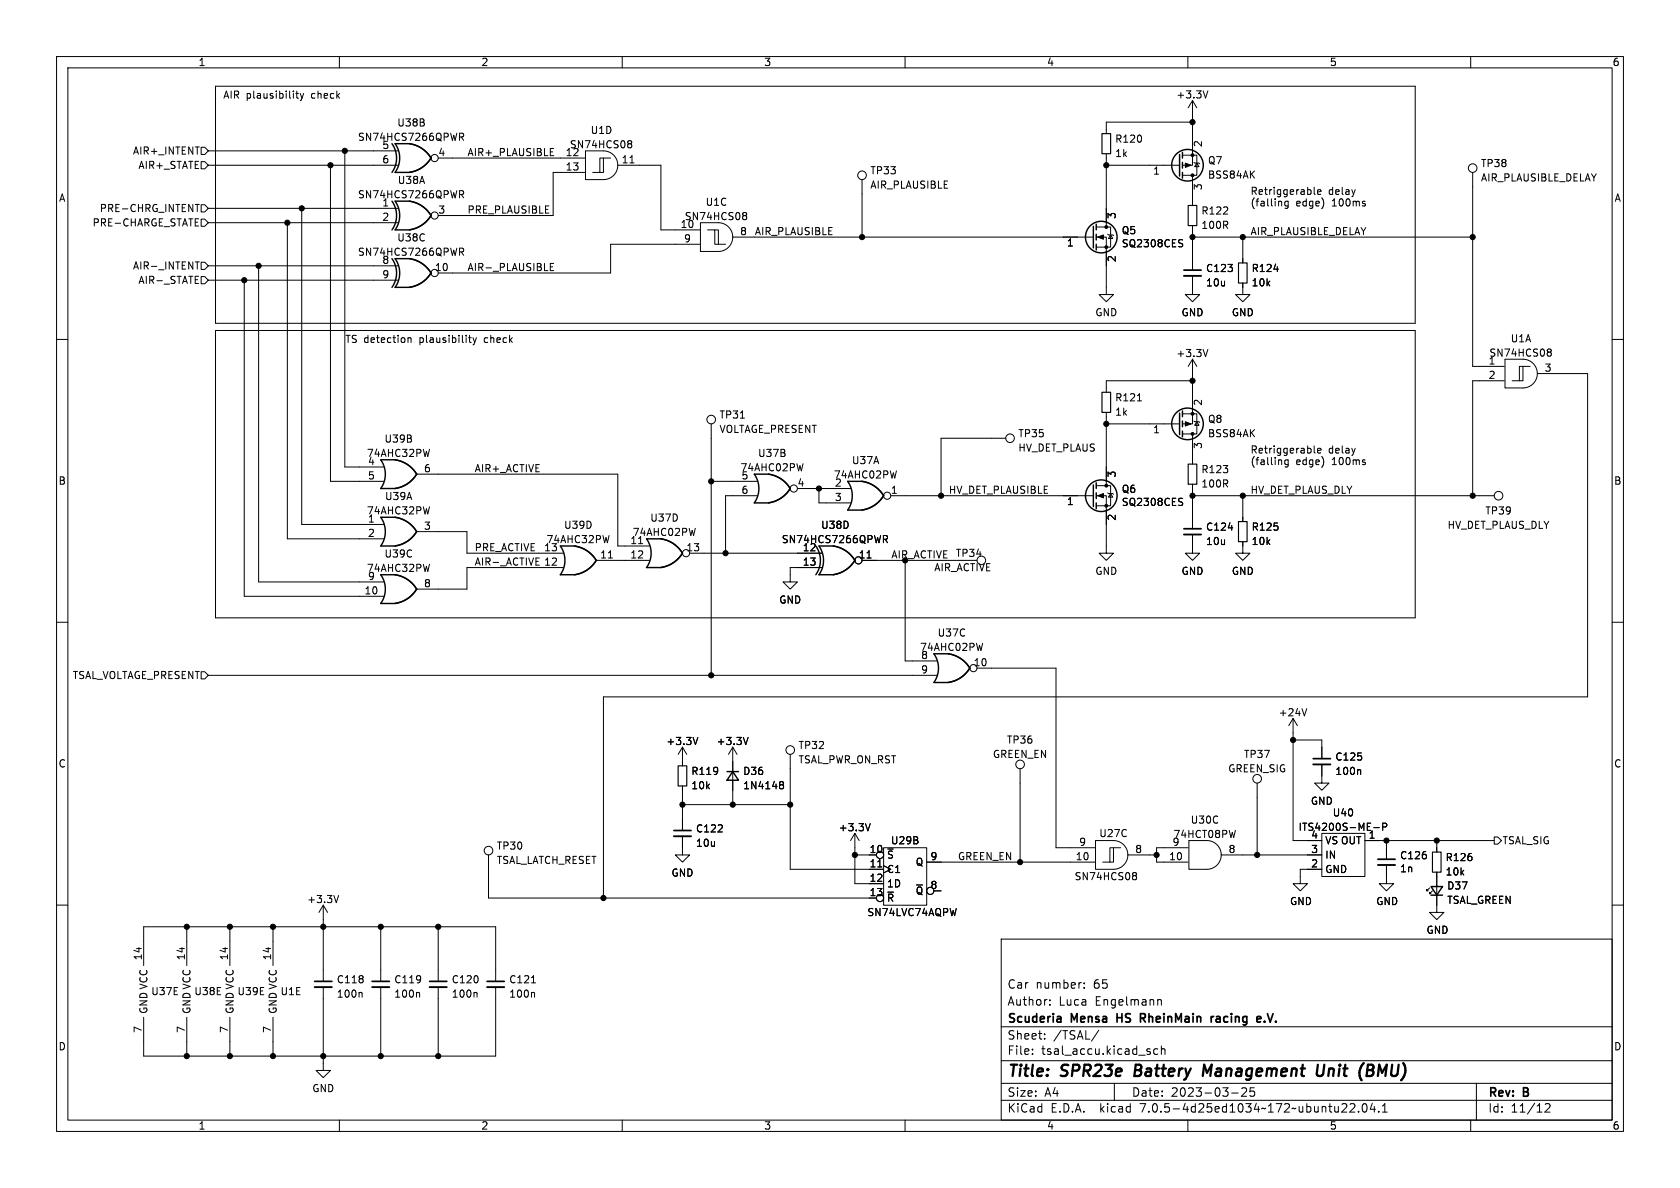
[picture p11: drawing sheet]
<svg xmlns="http://www.w3.org/2000/svg" width="297mm" height="210mm" viewBox="0 0 297 210" stroke-linecap="round" stroke-linejoin="round" font-family="sans-serif">
<g fill="none" stroke="#000" stroke-width=".18">
<path d="M10 10h277v190h-277zM12 12h273v186h-273zM38.1 15.2h212.1v42h-212.1zM52.3 16.5h.5M52.5 16.1v1.1l.3 .2M53.1 16.5l.3 .9M53.4 17.4l-.3 .4M53.7 16.5l-.3 .9M60 10v2M110 10v2M160 10v2M210 10v2"/>
<path d="M210.8 17.8v11.4h-1.8M210.8 17.8l-.7 1.3M210.8 17.8l.8 1.3M213.5 16.1l-.4 1.2M260 10v2M34.5 36.1h.7M35.6 38.7h.6l.6 .7-.6 .6h-.6zM35.6 36.2h.6l.6 .6-.6 .7h-.6zM35.6 28.6h.6l.6 .6-.6 .6h-.6zM35.6 26h.6l.6 .7-.6 .6h-.6zM36.8 29.2h33.6M36.8 36.8h33.6"/>
<path d="M36.8 39.4h33.6M36.8 26.7h33.6M50.8 39.4v55.9h17M53.3 36.8v55.9h14.5M58.4 29.2v55.9h9.4M61 26.7v55.9h6.8M77.5 27.9h25.9M81.2 33.7h.5l.3 .2-.2 .4-.6 .1M81.2 23.5h.5l.3 .3-.2 .4h-.6M81.5 34.4l.5 .6M81.5 24.2l.5 .6M97.3 26.9h.4"/>
<path d="M97.3 27.5h.6M97.3 26.2h.6M103.4 30.5h-5.6v7.6h-20.3M103.5 26.7h3.2a2.54 2.54 0 0 1 2.5 2.5 2.54 2.54 0 0 1-2.5 2.6h-3.2zM106.7 27.9v2.6h-.7M107.9 27.9h-1.9v2.6h-1.2M109.2 29.2h7.6v11.4h6.9M111.2 24.9h.4l.1 .2-.3 .3M111.2 25.4h.2M111.4 28.8h.7M111.4 25.4l.3 .3v.2l-.1 .2h-.4M123.8 39.4h3.2a2.54 2.54 0 0 1 2.5 2.5 2.54 2.54 0 0 1-2.5 2.6h-3.2z"/>
<path d="M131.5 37.6h.4l.1 .2-.2 .3M131.5 38.1h.3M131.8 38.1l.2 .3v.2l-.1 .2h-.4M152.4 31.8v10.1M195.6 29.2h12.9M195.6 27.2v12.9M209 27.4h2.6v3.6h-2.6M210.8 31v5.3M210.8 39.9v7.9M210.8 21.6h-15.2v2M211.1 28.7l.1 .1h.8l.1 .2M211.6 28.8l.4 .7h-.8z"/>
<path d="M227.7 35.6v1l-.2 .2h-.3M227.7 35.6h-.3l-.3 .2 .1 .6h.5M232.3 33.1v1.1l.2 .2M232.9 33.9l.6-.1v-.2l-.4-.1-.2 .2 .1 .6h.5M241.2 36l.2 .2-.2 .2M241.2 35.6h.1M260.3 30.5v34.3h5.6M10 60h2M34.5 46.3h.7M35.6 48.9h.6l.6 .6-.6 .7h-.6zM35.6 46.4h.6l.6 .6-.6 .6h-.6zM36.8 47h33.6"/>
<path d="M36.8 49.5h33.6M38.1 58.4h212.1v50.8h-212.1zM43.2 49.5v55.9h24.6M45.7 47v55.9h22.1M72.1 59.7v.8M72.1 59.8l.2-.1 .3 .1 .1 .7M81.2 43.9h.5l.3 .2-.2 .4h-.6M81.5 44.5l.5 .6M82.8 59.7h.5M83 59.3v1.1l.3 .1M83.6 59.7l.3 .8M84.2 59.7l-.3 .8"/>
<path d="M97.3 47.2h.4M97.9 46.6h-.6v1.2h.6M123.7 43.2h-15.8v5.1h-30.4M125.1 40.6h1.3v2.6h1.9M126.4 40.6h.6v2.6M129.5 41.9h63.8M193.8 41.9h1.8v10.2h1.2l-1.2 1.2-1.3-1.2h1.3M193.8 40.1h2.5v3.6h-2.5M195.8 41.4l.2 .1h.7l.1 .2M196.3 41.5l.4 .7h-.7zM208.8 43l.3 .3-.3 .3M208.9 42.4h.2"/>
<path d="M210.8 48.8v3.3h1.3l-1.3 1.2-1.3-1.2h1.3M210.8 41.9h49.5M219.7 50v2.1h1.3l-1.3 1.2-1.3-1.2h1.3M219.7 41.9v4.6M285 60h2M75.9 79.4l-.3 1.3M83.9 60.5l-.3 .5M125.7 74.9v44.5M177.8 77.5h-11.4v10.1M195.6 72.9v13M195.6 74.9h12.9M201.1 70.9h.7"/>
<path d="M209 73.2h2.6v3.5h-2.6M210.8 63.5v11.4h-1.8M210.8 76.7v5.3M210.8 67.3h-15.2v2M210.8 63.5l-.7 1.3M210.8 63.5l.8 1.3M211.1 74.4l.1 .1h.8l.1 .2M211.6 74.5l.4 .7h-.8zM213.5 61.8l-.4 1.2M232.3 78.8v1.1l.2 .2M232.9 79.7l.6-.2v-.2l-.4-.1-.2 .2 .1 .6h.5M265.9 67.3h-5.6v20.3"/>
<path d="M266.1 63.5h3.1a2.54 2.54 0 0 1 2.6 2.5 2.54 2.54 0 0 1-2.6 2.6h-3.1zM269.2 64.8v2.5h-.6M270.5 64.8h-1.9v2.5h-1.3M271.8 66h8.9v57.2h-174v35.6M273.8 61.7h.2l.2 .2-.2 .3M273.8 62.2h.2M274 62.2l.2 .3v.2l-.2 .3h-.2M73.7 83.8h35.5v12.7h5.6M73.7 94h8.8v3.8h17.1M75.9 99.7l-.3 1.3M75.9 89.6l-.3 1.3M94.7 98.6h.7"/>
<path d="M94.7 99.9h.7M105.4 99.1h9.4M107.6 98.6h.7M107.7 94.7l-.3 1.2M112.9 96.1h.7M121.9 97.8h23.4M122.9 93.4l-.3 1.3M125.7 85.1h8.2M133.9 87.6h-5.6v10.2M141 86.4h9.4M142 82l-.3 1.2M144.8 86.4v2.5h5.6"/>
<path d="M152.4 99.1h17.8M153.3 98.6h.7M156.2 94.7h.5l.2 .2-.1 .4h-.6M156.5 95.3l.4 .6M157.5 87.6h35.8M158.5 83.2l-.3 1.3M160 99.1v17.7h5.6M193.8 87.6h1.8v10.2h1.2l-1.2 1.3-1.3-1.3h1.3M193.8 85.9h2.5v3.5h-2.5M195.8 87.1l.2 .1h.7l.1 .2M196.3 87.2l.4 .7h-.7zM208.8 88.7l.3 .3-.3 .4"/>
<path d="M208.9 88.1h.2M210.8 94.5v3.3h1.3l-1.3 1.3-1.3-1.3h1.3M210.8 85.6v7.9M210.8 87.6h53.4M219.7 95.8v2h1.3l-1.3 1.3-1.3-1.3h1.3M219.7 87.6v4.6M227.7 81.3v1l-.2 .3-.3-.1M227.7 81.4l-.3-.1-.3 .2 .1 .6h.5M241.2 81.7l.2 .2-.2 .2M241.2 81.3l.1 .1M10 110h2M35.6 118.7h.6l.6 .7-.6 .6h-.6z"/>
<path d="M36.8 119.4h128.8M99.6 100.3h-17.1v3.8h-8.8M145.3 100.3h-5.6v2.6h1.3l-1.3 1.2-1.3-1.2h1.3M172.7 118.1h14v31.8h6.8M173.7 113.7l-.3 1.3M285 110h2M120.6 132.1v3.3M120.6 138.9v7.9M120.6 132.1l-.7 1.3M120.6 132.1l.8 1.3M123.4 130.4l-.5 1.2M129.5 132.1l-.7 1.3"/>
<path d="M129.5 132.1v10.1M129.5 132.1l.8 1.3M132.3 130.4l-.5 1.2M138 138.2h.4l.1 .2-.2 .3M138 138.7h.3M138.3 138.7l.2 .3v.2l-.1 .2h-.4M139.7 133.4v20.3h16.5M180.3 135.9v16.5M222.2 138.4v12.7M228.6 127v21.6h5.1M228.6 130.8h5.1v3.3M228.6 127l-.8 1.3"/>
<path d="M228.6 127l.8 1.3M231 125.3l-.4 1.2M233.7 135.1v3.3h1.2l-1.2 1.3-1.3-1.3h1.3M240.4 136.1l.2 .1v.7M10 160h2M59.9 158.3l-.5 1.3M86.4 151.1v7.7h67.3M120.6 147.8v3.3h1.3l-1.3 1.3-1.2-1.3h1.2M120.6 142.2h19.1M151.1 151.1h2.6M151.1 147.3l-.7 1.3M151.1 147.3v8.9h5.1"/>
<path d="M151.1 147.3l.8 1.3M153.9 145.6l-.5 1.3M155.2 153.3h.7M156.2 149.9h7.6v10.1h-7.6zM163.8 152.4h29.7M165.1 157.5h1.3M193.7 148.6h3.1a2.54 2.54 0 0 1 2.6 2.5 2.54 2.54 0 0 1-2.6 2.6h-3.1zM196.8 149.9v2.5h-.6M198.1 149.9h-1.9v2.5h-1.3M199.4 151.1h5.1M200.4 154.2h.3l.2 .3-.2 .3M200.4 154.8h.3"/>
<path d="M200.7 154.8l.2 .2v.3l-.1 .2h-.4M210.1 149.9h-5.6v2.5h5.6M210.2 148.6h3.2a2.54 2.54 0 0 1 2.5 2.5 2.54 2.54 0 0 1-2.5 2.6h-3.2zM215.9 151.1h17.8M218.4 146.8l-.3 1.3M233.7 147.3h7.6v7.6h-7.6zM233.7 153.7h-3.8v2.5h1.2l-1.2 1.3-1.3-1.3h1.3M241.3 148.6h22.9M242.9 146.3h.9M244.4 146.2l.6-.1 .2-.2-.1-.3-.7-.1v1.3M245.1 152.9v3.3h1.3l-1.3 1.3-1.3-1.3h1.3M245.1 148.6v3.3"/>
<path d="M252.7 157l-.5 .5v-.3v.3h.3M253.2 157.5l-.5 .5v-.3v.3h.3M254 154.2v7.1h1.3l-1.3 1.3-1.3-1.3h1.3M254 148.6v2M264.2 148h.6l.6 .6-.6 .6h-.6zM285 160h2M25.4 170.7v-6.9h62.2v9.7M33 163.8v6.9M33 179.8v6.9M40.6 163.8v6.9M40.6 179.8v6.9M48.3 163.8v6.9"/>
<path d="M48.3 179.8v6.9M57.1 174.5v14.7h1.3l-1.3 1.3-1.2-1.3h1.2M57.1 160l-.7 1.3M57.1 160v13.5M57.1 160l.8 1.3M63.8 175.4l.2 .2v.7M67.3 163.8v9.7M67.3 174.5v12.2M74 175.4l.2 .2v.7M77.5 163.8v9.7M77.5 174.5v12.2M84.2 175.4l.1 .2v.7"/>
<path d="M87.6 174.5v12.2h-62.2v-6.9M94 173.7h.7M94.3 175.4l.2 .2v.7M177 166h108v32h-108zM185.6 177.6v.1M185.6 176.8v.1M191.7 174.6v.1M191.7 173.8v.1M204.7 176.8l.2-.1 .3 .1 .1 .9M60 198v2M110 198v2M160 198v2"/>
<path d="M177 194.5h108M177 191.5h108M177 187.5h108M177 181.5h108M182.5 186.3v.1M182.5 185.5v.1M184.7 183.6v.1M184.7 182.8v.1M194.2 182.1l-1.2 2M197 191.5v3M203.2 185.9l.2 .2-.2 .3M203.2 185.4l.1 .1"/>
<path d="M204.7 185.5l-.5-.1-.2 .3v.4l.1 .2h.6M205.3 185.5l.2-.1 .4 .1 .1 .9M205.3 184.9v1.5M210 198v2M217.7 193.2h1.2M219.6 192.4h-.1M220.2 192.4l.2 .2-.1 .3-.8 .9h.9M221 192.3v.7l.2-.1h.5l.1 .6-.3 .3-.5-.1M237.2 196.6h.9M238 195.2v.5M238.7 195.2l.5-.1 .3 .1v.3l-.9 1.1h.9M240.2 196.5v.1"/>
<path d="M241 195.2l.2-.1a.81 .81 0 0 1 .6 .6 .81 .81 0 0 1-.3 .8l-.2 .1a.81 .81 0 0 1-.3-1.4zM242.6 195l-.4 1.1h1M243 195.6v1M243.7 196.5v.1M244.4 196.6h.8M244.4 195.5l.4-.4v1.5M260 198v2M261 191.5v6.5M273.2 195.2l.5-.1 .3 .1v.3l-.9 1.1h.9"/>
<circle cx="76.8" cy="27.9" r=".63"/>
<circle cx="76.8" cy="38.1" r=".63"/>
<circle cx="152.4" cy="31" r=".76"/>
<circle cx="260.4" cy="29.7" r=".76"/>
<circle cx="76.8" cy="48.3" r=".63"/>
<circle cx="125.7" cy="74.2" r=".76"/>
<circle cx="178.6" cy="77.5" r=".76"/>
<circle cx="121.3" cy="97.8" r=".63"/>
<circle cx="140.3" cy="86.4" r=".63"/>
<circle cx="151.8" cy="99.1" r=".63"/>
<circle cx="156.8" cy="87.6" r=".63"/>
<circle cx="173.5" cy="99.1" r=".76"/>
<circle cx="264.9" cy="87.6" r=".76"/>
<circle cx="172.1" cy="118.1" r=".63"/>
<circle cx="139.7" cy="132.6" r=".76"/>
<circle cx="180.3" cy="135.1" r=".76"/>
<circle cx="222.2" cy="137.7" r=".76"/>
<circle cx="86.4" cy="150.4" r=".76"/>
<circle cx="155.6" cy="158.7" r=".63"/>
<circle cx="155.6" cy="151.1" r=".63"/>
</g>
<path d="M213.4 189.6l-.5-1.4-.3 2M233 188.2l-.2 1.6 .1 .3a.66 .66 0 0 0 .9-.1M241.1 187.9l-.1 .1M241.7 189.2h.7M241.8 188.2l-.2 2h.7" fill="none" stroke="#000" stroke-width=".4"/>
<g fill="none" stroke="#000" stroke-width=".3">
<path d="M209.3 47.8h3M209.3 93.5h3M232.2 134.1h3M119.1 146.8h3.1M243.6 151.9h3M55.6 173.5h3.1M65.8 173.5h3M75.9 173.5h3.1M86.1 173.5h3.1M187.5 179.8l.1 .9M201.6 180h.6M202.2 179.2h-.6v1.5"/>
<path d="M214.1 179.7v1M214.6 179.7l-.3 .1-.2 .2M222.2 179.9l.2-.2h.3l.2 .2v.1l-.7 .2M187.6 180.6l-.2 .1M187.6 180l-.2 .1M222.2 180.5l.2 .2 .4-.1"/>
</g>
<path d="M209.3 48.8h3M209.3 94.5h3M232.2 135.1h3M119.1 147.8h3.1M243.6 152.9h3M55.6 174.5h3.1M65.8 174.5h3M75.9 174.5h3.1M86.1 174.5h3.1" fill="none" stroke="#000" stroke-width=".33"/>
<path d="M194.8 23.6h1.5v3.6h-1.5zM210.1 36.3h1.5v3.6h-1.5zM218.9 46.5h1.6v3.5h-1.6zM194.8 69.3h1.5v3.6h-1.5zM210.1 82h1.5v3.6h-1.5zM218.9 92.2h1.6v3.6h-1.6zM119.9 135.4h1.5v3.5h-1.5zM253.2 150.6h1.6v3.6h-1.6z" fill="none" stroke="#000" stroke-width=".2"/>
<g fill="none" stroke="#000" stroke-width=".25">
<path d="M69.3 35.6a4.4 4.4 0 0 1 0 5M69.3 25.4a4.4 4.4 0 0 1 0 5.1M69.8 35.6a4.4 4.4 0 0 1 0 5h2.6M69.8 25.4a4.4 4.4 0 0 1 0 5.1h2.6M72.4 35.6a5.4 5.4 0 0 1 3.8 2.5 5.3 5.3 0 0 1-3.8 2.5M72.4 25.4a5.4 5.4 0 0 1 3.8 2.5 5.3 5.3 0 0 1-3.8 2.6M193.8 39.6v1M208.5 27.3v3.8M209 26.9v1M209 28.7v1M209 30.5v1M69.3 45.7a4.4 4.4 0 0 1 0 5.1"/>
<path d="M69.8 45.7a4.4 4.4 0 0 1 0 5.1h2.6a5 5 0 0 0 3.8-2.6 5.3 5.3 0 0 0-3.8-2.5M193.3 40v3.8M193.8 41.4v1M193.8 43.2v1M208.5 73v3.8M209 72.6v1.1M209 74.4v1M209 76.2v1M67.3 81.3a4.4 4.4 0 0 1 0 5.1h2.5a5.4 5.4 0 0 0 3.9-2.6M67.3 91.4a4.4 4.4 0 0 1 0 5.1h2.5a5 5 0 0 0 3.8-2.6 5.3 5.3 0 0 0-3.8-2.5M69.8 81.3a5.3 5.3 0 0 1 3.9 2.5M99.1 96.5a4.4 4.4 0 0 1 0 5.1h2.5a5.3 5.3 0 0 0 3.8-2.5"/>
<path d="M101.6 96.5a5.3 5.3 0 0 1 3.8 2.6M114.3 95.3a4.4 4.4 0 0 1 0 5h2.5a5.4 5.4 0 0 0 3.9-2.5M116.8 95.3a5.3 5.3 0 0 1 3.8 2.5M133.3 83.8a4.4 4.4 0 0 1 0 5.1h2.6a5 5 0 0 0 3.8-2.6 5.3 5.3 0 0 0-3.8-2.5M144.2 96.5a4.4 4.4 0 0 1 0 5.1M144.8 96.5a4.4 4.4 0 0 1 0 5.1h2.5a5.4 5.4 0 0 0 3.8-2.6M147.3 96.5a5.3 5.3 0 0 1 3.8 2.6M149.9 85.1a4.4 4.4 0 0 1 0 5.1h2.5a5.4 5.4 0 0 0 3.8-2.6M152.4 85.1a5.3 5.3 0 0 1 3.8 2.5M193.3 85.7v3.8M193.8 85.3v1.1M193.8 87.1v1"/>
<path d="M193.8 88.9v1M67.3 101.6a4.4 4.4 0 0 1 0 5.1h2.5a5 5 0 0 0 3.8-2.6 5.3 5.3 0 0 0-3.8-2.5M165.1 115.6a4.4 4.4 0 0 1 0 5.1h2.5a5 5 0 0 0 3.8-2.7 5.3 5.3 0 0 0-3.8-2.4M128.5 136.4h2.1M129.5 136.4l1.1 1.5h-2.1zM253 156.7h2l-1 1.5zM253 158.2h2"/>
<circle cx="209.9" cy="29.2" r="2.79"/>
<circle cx="194.7" cy="41.9" r="2.79"/>
<circle cx="209.9" cy="74.9" r="2.79"/>
<circle cx="194.7" cy="87.6" r="2.79"/>
</g>
<g fill="#000" stroke="#000" stroke-width=".18">
<path d="M209.5 28.8l1.1 .4-1.1 .4zM194.1 41.9l1-.4v.8zM209.5 74.5l1.1 .4-1.1 .4zM194.1 87.6l1-.4v.8z"/>
<circle cx="50.8" cy="39.4" r=".46"/>
<circle cx="53.3" cy="36.8" r=".46"/>
<circle cx="58.4" cy="29.2" r=".46"/>
<circle cx="61" cy="26.7" r=".46"/>
<circle cx="195.6" cy="29.2" r=".46"/>
<circle cx="210.8" cy="21.6" r=".46"/>
<circle cx="210.8" cy="27.4" r=".25"/>
<circle cx="210.8" cy="31" r=".25"/>
<circle cx="43.2" cy="49.5" r=".46"/>
<circle cx="45.7" cy="47" r=".46"/>
<circle cx="152.4" cy="41.9" r=".46"/>
<circle cx="195.6" cy="43.7" r=".25"/>
<circle cx="195.6" cy="40.1" r=".25"/>
<circle cx="210.8" cy="41.9" r=".46"/>
<circle cx="219.7" cy="41.9" r=".46"/>
<circle cx="260.3" cy="41.9" r=".46"/>
<circle cx="195.6" cy="74.9" r=".46"/>
<circle cx="210.8" cy="67.3" r=".46"/>
<circle cx="210.8" cy="76.7" r=".25"/>
<circle cx="210.8" cy="73.2" r=".25"/>
<circle cx="125.7" cy="85.1" r=".46"/>
<circle cx="128.3" cy="97.8" r=".46"/>
<circle cx="144.8" cy="86.4" r=".46"/>
<circle cx="166.4" cy="87.6" r=".46"/>
<circle cx="195.6" cy="89.4" r=".25"/>
<circle cx="195.6" cy="85.9" r=".25"/>
<circle cx="210.8" cy="87.6" r=".46"/>
<circle cx="219.7" cy="87.6" r=".46"/>
<circle cx="260.3" cy="87.6" r=".46"/>
<circle cx="125.7" cy="119.4" r=".46"/>
<circle cx="228.6" cy="130.8" r=".46"/>
<circle cx="106.7" cy="158.8" r=".46"/>
<circle cx="120.6" cy="142.2" r=".46"/>
<circle cx="129.5" cy="142.2" r=".46"/>
<circle cx="139.7" cy="142.2" r=".46"/>
<circle cx="151.1" cy="151.1" r=".46"/>
<circle cx="180.3" cy="152.4" r=".46"/>
<circle cx="204.5" cy="151.1" r=".46"/>
<circle cx="222.2" cy="151.1" r=".46"/>
<circle cx="245.1" cy="148.6" r=".46"/>
<circle cx="254" cy="148.6" r=".46"/>
<circle cx="33" cy="163.8" r=".46"/>
<circle cx="40.6" cy="163.8" r=".46"/>
<circle cx="48.3" cy="163.8" r=".46"/>
<circle cx="57.1" cy="163.8" r=".46"/>
<circle cx="67.3" cy="163.8" r=".46"/>
<circle cx="77.5" cy="163.8" r=".46"/>
<circle cx="33" cy="186.7" r=".46"/>
<circle cx="40.6" cy="186.7" r=".46"/>
<circle cx="48.3" cy="186.7" r=".46"/>
<circle cx="57.1" cy="186.7" r=".46"/>
<circle cx="67.3" cy="186.7" r=".46"/>
<circle cx="77.5" cy="186.7" r=".46"/>
</g>
<g font-size="2.8">
<text x="178" y="190.8">Title:</text>
<text x="187.5" y="190.8">SPR23e</text>
<text x="201" y="190.8">Battery</text>
<text x="213.7" y="190.8">Management</text>
<text x="234.4" y="190.8">Unit</text>
<text x="242.5" y="190.8">(BMU)</text>
</g>
<g font-size="2.1">
<text x="178" y="177.9">Author:</text>
<text x="178" y="174.9">Car</text>
<text x="183" y="174.9">number:</text>
<text x="187.1" y="177.9">Luca</text>
<text x="193.2" y="174.9">65</text>
<text x="193.5" y="177.9">Engelmann</text>
<text x="178" y="183.9">Sheet:</text>
<text x="178" y="181.1">Scuderia</text>
<text x="186.2" y="183.9">/TSAL/</text>
<text x="189.3" y="181.1">Mensa</text>
<text x="197.8" y="181.1">HS</text>
<text x="202.4" y="181.1">RheinMain</text>
<text x="215.4" y="181.1">racing</text>
<text x="224" y="181.1">e.V.</text>
<text x="178" y="186.6">File:</text>
<text x="184" y="186.6">tsal_accu.kicad_sch</text>
<text x="178" y="196.8">KiCad</text>
<text x="178" y="194">Size:</text>
<text x="184.6" y="194">A4</text>
<text x="185.7" y="196.8">E.D.A.</text>
<text x="194.4" y="196.8">kicad</text>
<text x="200" y="194">Date:</text>
<text x="201.5" y="196.8">7.0.5-4d25ed1034~172~ubuntu22.04.1</text>
<text x="206.9" y="194">2023-03-25</text>
<text x="263" y="194.2">Rev:</text>
<text x="263" y="196.8">Id:</text>
<text x="267" y="196.8">11/12</text>
<text x="269.2" y="194.2">B</text>
</g>
<g font-size="1.8">
<text x="35" y="11.8">1</text>
<text x="85" y="11.8">2</text>
<text x="135" y="11.8">3</text>
<text x="185" y="11.8">4</text>
<text x="235" y="11.8">5</text>
<text x="285" y="11.8">6</text>
<text x="39.4" y="17.5">AIR plausibility</text>
<text x="55" y="17.5">check</text>
<text x="207.9" y="17.6">+3.3V</text>
<text x="70.2" y="22.5">U38B</text>
<text x="104.4" y="23.8">U1D</text>
<text x="23.5" y="27.5">AIR+_INTENT</text>
<text x="63.2" y="25.1">SN74HCS7266QPWR</text>
<text x="67.5" y="26.4">5</text>
<text x="67.5" y="29">6</text>
<text x="77.4" y="27.7">4</text>
<text x="82.5" y="27.7">AIR+_PLAUSIBLE</text>
<text x="99.9" y="27.7">12</text>
<text x="100.7" y="26.4">SN74HCS08</text>
<text x="109.9" y="29">11</text>
<text x="197.1" y="25.4">R120</text>
<text x="197.1" y="27.9">1k</text>
<text x="212.7" y="26.1" transform="rotate(-90 212.7 26.1)">2</text>
<text x="213.5" y="29.2">Q7</text>
<text x="261.8" y="29.7">TP38</text>
<text x="10.4" y="35.8">A</text>
<text x="24.4" y="30">AIR+_STATE</text>
<text x="63.2" y="35.2">SN74HCS7266QPWR</text>
<text x="70.3" y="32.7">U38A</text>
<text x="99.9" y="30.2">13</text>
<text x="153.8" y="31">TP33</text>
<text x="153.8" y="33.5">AIR_PLAUSIBLE</text>
<text x="203.8" y="31.1">1</text>
<text x="212.7" y="33.7" transform="rotate(-90 212.7 33.7)">3</text>
<text x="213.5" y="31.7">BSS84AK</text>
<text x="221" y="34.5">Retriggerable</text>
<text x="234.8" y="34.5">delay</text>
<text x="261.8" y="32.2">AIR_PLAUSIBLE_DELAY</text>
<text x="285.4" y="35.8">A</text>
<text x="16.3" y="40.2">PRE-CHARGE_STATE</text>
<text x="17.6" y="37.7">PRE-CHRG_INTENT</text>
<text x="67.5" y="36.6">1</text>
<text x="67.5" y="39.1">2</text>
<text x="77.4" y="37.8">3</text>
<text x="82.5" y="37.8">PRE_PLAUSIBLE</text>
<text x="120.3" y="40.4">10</text>
<text x="121" y="39.1">SN74HCS08</text>
<text x="124.7" y="36.5">U1C</text>
<text x="130.8" y="41.7">8</text>
<text x="133.3" y="41.6">AIR_PLAUSIBLE</text>
<text x="197.5" y="38.8" transform="rotate(-90 197.5 38.8)">3</text>
<text x="198.3" y="41.6">Q5</text>
<text x="212.3" y="38.1">R122</text>
<text x="212.3" y="40.6">100R</text>
<text x="221" y="41.6">AIR_PLAUSIBLE_DELAY</text>
<text x="221" y="36.6">(falling</text>
<text x="229" y="36.6">edge)</text>
<text x="235.4" y="36.6">100ms</text>
<text x="23.5" y="47.8">AIR-_INTENT</text>
<text x="63.2" y="45.4">SN74HCS7266QPWR</text>
<text x="67.5" y="46.7">8</text>
<text x="70.2" y="42.8">U38C</text>
<text x="82.5" y="48">AIR-_PLAUSIBLE</text>
<text x="120.9" y="42.9">9</text>
<text x="188.6" y="43.8">1</text>
<text x="197.5" y="46.4" transform="rotate(-90 197.5 46.4)">2</text>
<text x="198.3" y="43.9">SQ2308CES</text>
<text x="24.4" y="50.4">AIR-_STATE</text>
<text x="67.5" y="49.3">9</text>
<text x="76.8" y="48">10</text>
<text x="213.2" y="48.3">C123</text>
<text x="213.2" y="50.8">10u</text>
<text x="221.2" y="48.3">R124</text>
<text x="221.2" y="50.8">10k</text>
<text x="193.6" y="56.1">GND</text>
<text x="208.8" y="56.1">GND</text>
<text x="217.7" y="56.1">GND</text>
<text x="61" y="60.7">TS detection</text>
<text x="74.1" y="60.7">plausibility</text>
<text x="85.7" y="60.7">check</text>
<text x="207.9" y="63.3">+3.3V</text>
<text x="263.1" y="64.5">1</text>
<text x="263.2" y="63.2">SN74HCS08</text>
<text x="267" y="60.7">U1A</text>
<text x="273" y="65.8">3</text>
<text x="197.1" y="71.1">R121</text>
<text x="212.7" y="71.8" transform="rotate(-90 212.7 71.8)">2</text>
<text x="263.1" y="67.1">2</text>
<text x="127.1" y="74.2">TP31</text>
<text x="127.1" y="76.7">VOLTAGE_PRESENT</text>
<text x="180" y="77.5">TP35</text>
<text x="197.1" y="73.6">1k</text>
<text x="203.8" y="76.8">1</text>
<text x="213.5" y="74.9">Q8</text>
<text x="213.5" y="77.5">BSS84AK</text>
<text x="64.8" y="80.9">74AHC32PW</text>
<text x="65" y="82.3">4</text>
<text x="67.9" y="78.4">U39B</text>
<text x="74.9" y="83.6">6</text>
<text x="83.8" y="83.6">AIR+_ACTIVE</text>
<text x="130.8" y="83.5">74AHC02PW</text>
<text x="134" y="80.9">U37B</text>
<text x="150.6" y="82.2">U37A</text>
<text x="180" y="80">HV_DET_PLAUS</text>
<text x="212.3" y="83.8">R123</text>
<text x="212.7" y="79.4" transform="rotate(-90 212.7 79.4)">3</text>
<text x="221" y="80.3">Retriggerable</text>
<text x="221" y="82.3">(falling</text>
<text x="229" y="82.3">edge)</text>
<text x="234.8" y="80.3">delay</text>
<text x="235.4" y="82.3">100ms</text>
<text x="10.3" y="85.8">B</text>
<text x="65" y="84.8">5</text>
<text x="68" y="88.6">U39A</text>
<text x="131" y="84.8">5</text>
<text x="131" y="87.4">6</text>
<text x="140.9" y="86.1">4</text>
<text x="147.3" y="84.8">74AHC02PW</text>
<text x="147.5" y="86.1">2</text>
<text x="147.5" y="88.6">3</text>
<text x="157.4" y="87.4">1</text>
<text x="167.6" y="87.4">HV_DET_PLAUSIBLE</text>
<text x="188.6" y="89.5">1</text>
<text x="197.5" y="84.5" transform="rotate(-90 197.5 84.5)">3</text>
<text x="198.3" y="87.3">Q6</text>
<text x="198.3" y="89.6">SQ2308CES</text>
<text x="212.3" y="86.3">100R</text>
<text x="221" y="87.4">HV_DET_PLAUS_DLY</text>
<text x="285.3" y="85.8">B</text>
<text x="64.8" y="91.1">74AHC32PW</text>
<text x="65" y="92.5">1</text>
<text x="65" y="95">2</text>
<text x="74.9" y="93.7">3</text>
<text x="99.7" y="93.6">U39D</text>
<text x="111.8" y="94.9">74AHC02PW</text>
<text x="114.9" y="92.4">U37D</text>
<text x="145.1" y="93.6">U38D</text>
<text x="197.5" y="92.1" transform="rotate(-90 197.5 92.1)">2</text>
<text x="213.2" y="94">C124</text>
<text x="221.2" y="94">R125</text>
<text x="255.8" y="93.7">HV_DET_PLAUS_DLY</text>
<text x="262.5" y="91.1">TP39</text>
<text x="64.8" y="101.3">74AHC32PW</text>
<text x="67.9" y="98.7">U39C</text>
<text x="83.8" y="97.5">PRE_ACTIVE</text>
<text x="83.8" y="100.1">AIR-_ACTIVE</text>
<text x="96.1" y="100.1">12</text>
<text x="96.1" y="97.5">13</text>
<text x="96.5" y="96.2">74AHC32PW</text>
<text x="106" y="98.8">11</text>
<text x="111.4" y="96.3">11</text>
<text x="111.4" y="98.8">12</text>
<text x="121.3" y="97.5">13</text>
<text x="138.2" y="96.2">SN74HCS7266QPWR</text>
<text x="141.9" y="97.5">12</text>
<text x="141.9" y="100.1">13</text>
<text x="151.8" y="98.8">11</text>
<text x="157.5" y="98.8">AIR_ACTIVE TP34</text>
<text x="165.1" y="101.2">AIR_ACTIVE</text>
<text x="193.6" y="101.8">GND</text>
<text x="208.8" y="101.8">GND</text>
<text x="213.2" y="96.5">10u</text>
<text x="217.7" y="101.8">GND</text>
<text x="221.2" y="96.5">10k</text>
<text x="64.4" y="105.2">10</text>
<text x="65" y="102.6">9</text>
<text x="74.9" y="103.9">8</text>
<text x="137.7" y="106.9">GND</text>
<text x="165.7" y="112.7">U37C</text>
<text x="162.6" y="115.2">74AHC02PW</text>
<text x="162.8" y="116.6">8</text>
<text x="162.8" y="119.1">9</text>
<text x="172.1" y="117.9">10</text>
<text x="12.8" y="120.2">TSAL_VOLTAGE_PRESENT</text>
<text x="117.7" y="131.9">+3.3V</text>
<text x="126.6" y="131.9">+3.3V</text>
<text x="177.9" y="131.6">TP36</text>
<text x="226" y="126.8">+24V</text>
<text x="10.3" y="135.8">C</text>
<text x="122.2" y="137.2">R119</text>
<text x="131.3" y="137.2">D36</text>
<text x="141.1" y="132.6">TP32</text>
<text x="141.1" y="135.1">TSAL_PWR_ON_RST</text>
<text x="175.5" y="134.2">GREEN_EN</text>
<text x="217.1" y="136.7">GREEN_SIG</text>
<text x="219.9" y="134.2">TP37</text>
<text x="236" y="134.6">C125</text>
<text x="236" y="137.2">100n</text>
<text x="285.3" y="135.8">C</text>
<text x="122.2" y="139.7">10k</text>
<text x="131.3" y="139.7">1N4148</text>
<text x="231.7" y="142.4">GND</text>
<text x="123" y="147.3">C122</text>
<text x="123" y="149.9">10u</text>
<text x="148.2" y="147.1">+3.3V</text>
<text x="157.4" y="149.4">U29B</text>
<text x="190.7" y="149.6">9</text>
<text x="194.3" y="148.1">U27C</text>
<text x="207.2" y="149.6">9</text>
<text x="207.4" y="148.3">74HCT08PW</text>
<text x="210.4" y="145.8">U30C</text>
<text x="229.5" y="147">ITS4200S-ME-P</text>
<text x="231.7" y="148.3">4</text>
<text x="234.2" y="149.4">VS OUT</text>
<text x="235.6" y="144.5">U40</text>
<text x="241.9" y="148.3">1</text>
<text x="265.5" y="149.4">TSAL_SIG</text>
<text x="87.8" y="150.4">TP30</text>
<text x="87.8" y="152.9">TSAL_LATCH_RESET</text>
<text x="118.7" y="155.1">GND</text>
<text x="153.7" y="150.9">10</text>
<text x="153.7" y="153.4">11</text>
<text x="153.7" y="156">12</text>
<text x="156.7" y="152">~{S}</text>
<text x="156.7" y="154.5">C1</text>
<text x="161.9" y="153.2">Q</text>
<text x="164.4" y="152.1">9</text>
<text x="169.3" y="152.1">GREEN_EN</text>
<text x="189.9" y="155.8">SN74HCS08</text>
<text x="190.1" y="152.1">10</text>
<text x="200.6" y="150.9">8</text>
<text x="206.6" y="152.1">10</text>
<text x="217.1" y="150.9">8</text>
<text x="231.7" y="153.4">2</text>
<text x="231.7" y="150.9">3</text>
<text x="234.2" y="154.5">GND</text>
<text x="234.2" y="152">IN</text>
<text x="247.5" y="152.1">C126</text>
<text x="247.5" y="154.4">1n</text>
<text x="255.5" y="152.4">R126</text>
<text x="255.5" y="154.9">10k</text>
<text x="54.2" y="159.8">+3.3V</text>
<text x="153.7" y="158.5">13</text>
<text x="156.7" y="157">1D</text>
<text x="156.7" y="159.6">~{R}</text>
<text x="161.9" y="158.3">~{Q}</text>
<text x="164.4" y="157.2">8</text>
<text x="228" y="160.2">GND</text>
<text x="243.2" y="160.2">GND</text>
<text x="255.8" y="157.4">D37</text>
<text x="255.8" y="159.9">TSAL_GREEN</text>
<text x="153.3" y="162.1">SN74LVC74AQPW</text>
<text x="252.1" y="165.2">GND</text>
<text x="25.1" y="169.8" transform="rotate(-90 25.1 169.8)">14</text>
<text x="32.8" y="169.8" transform="rotate(-90 32.8 169.8)">14</text>
<text x="40.4" y="169.8" transform="rotate(-90 40.4 169.8)">14</text>
<text x="48" y="169.8" transform="rotate(-90 48 169.8)">14</text>
<text x="59.5" y="174">C118</text>
<text x="69.6" y="174">C119</text>
<text x="79.8" y="174">C120</text>
<text x="90" y="174">C121</text>
<text x="26.2" y="179.3" transform="rotate(-90 26.2 179.3)">GND VCC</text>
<text x="26.7" y="176.1">U37E</text>
<text x="33.8" y="179.3" transform="rotate(-90 33.8 179.3)">GND VCC</text>
<text x="34.3" y="176.1">U38E</text>
<text x="41.5" y="179.3" transform="rotate(-90 41.5 179.3)">GND VCC</text>
<text x="41.9" y="176.1">U39E</text>
<text x="49.1" y="179.3" transform="rotate(-90 49.1 179.3)">GND VCC</text>
<text x="49.5" y="176.1">U1E</text>
<text x="59.5" y="176.5">100n</text>
<text x="69.6" y="176.5">100n</text>
<text x="79.8" y="176.5">100n</text>
<text x="90" y="176.5">100n</text>
<text x="10.3" y="185.8">D</text>
<text x="25.1" y="182.7" transform="rotate(-90 25.1 182.7)">7</text>
<text x="32.8" y="182.7" transform="rotate(-90 32.8 182.7)">7</text>
<text x="40.4" y="182.7" transform="rotate(-90 40.4 182.7)">7</text>
<text x="48" y="182.7" transform="rotate(-90 48 182.7)">7</text>
<text x="285.3" y="185.8">D</text>
<text x="55.2" y="193.2">GND</text>
<text x="35" y="199.8">1</text>
<text x="85" y="199.8">2</text>
<text x="135" y="199.8">3</text>
<text x="185" y="199.8">4</text>
<text x="235" y="199.8">5</text>
<text x="285" y="199.8">6</text>
</g>
</svg>
